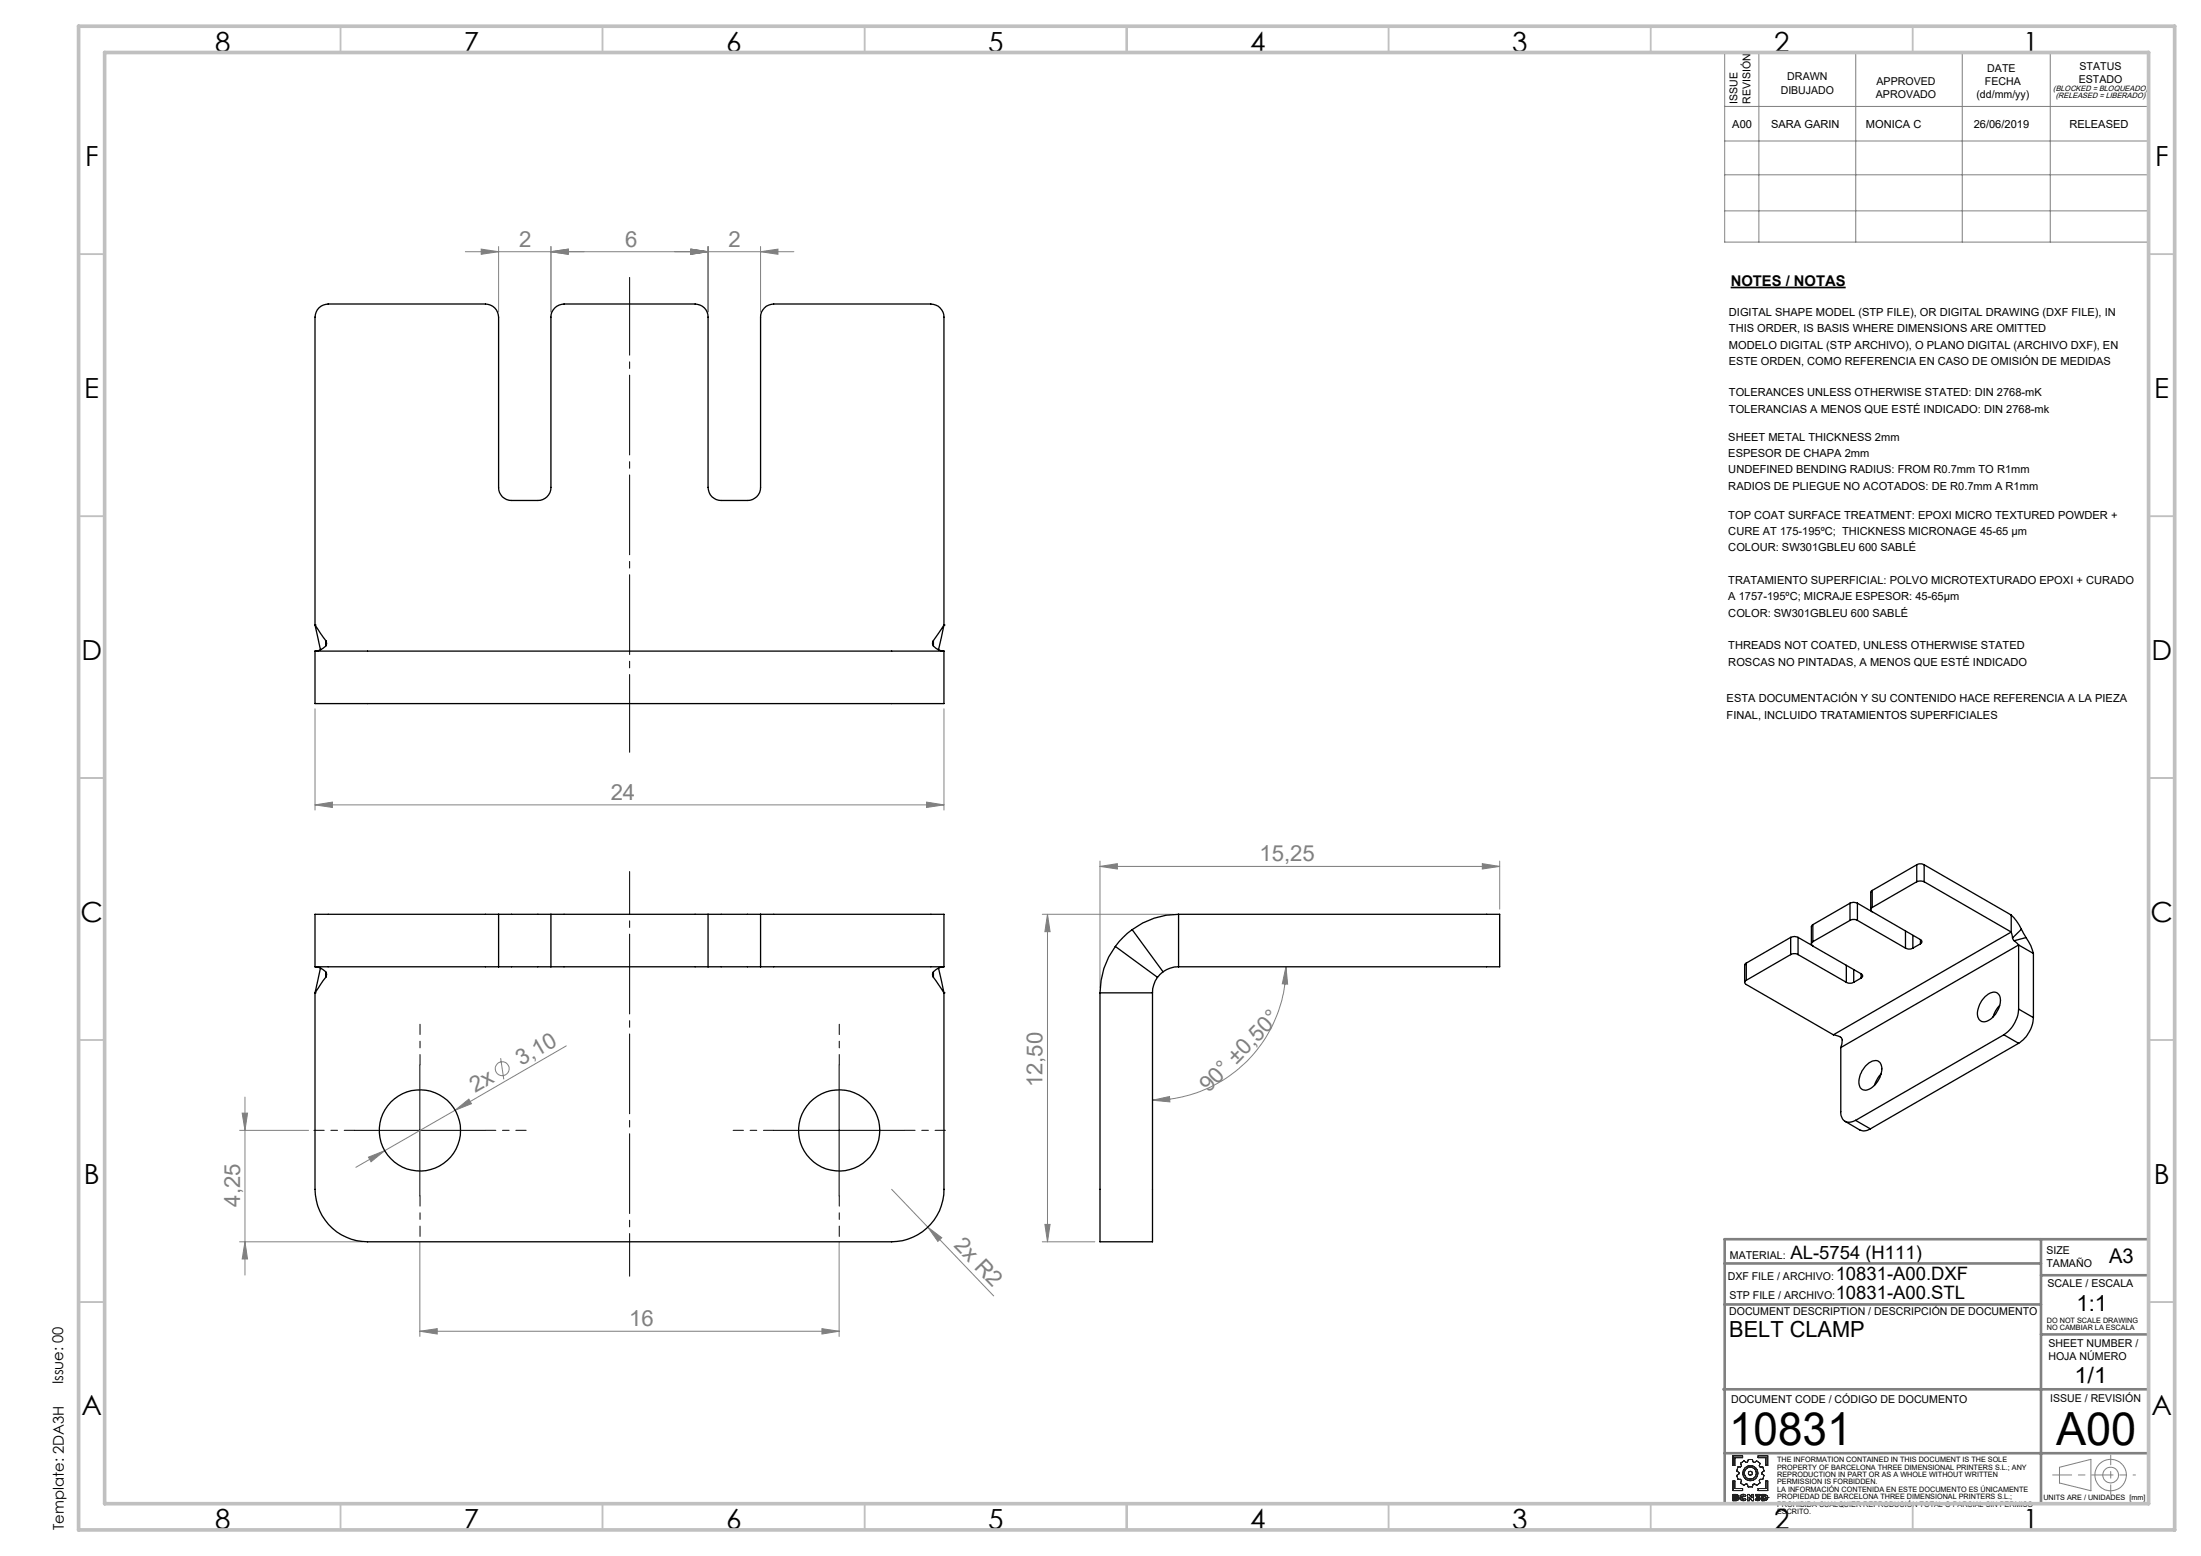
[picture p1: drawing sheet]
<svg xmlns="http://www.w3.org/2000/svg" width="420mm" height="297mm" viewBox="0 0 420 297" stroke-linecap="round" stroke-linejoin="round" font-family="sans-serif">
<path d="M330.2 54.9h22" fill="none" stroke="#000" stroke-width=".32"/>
<g fill="none" stroke="#808080" stroke-width=".19">
<path d="M329.1 10h80.9v36.2h-80.9zM335.6 10v36.2M354.1 10v36.2M374.4 10v36.2M391.2 10v36.2M329.1 20.3h80.9M329.1 26.9h80.9M329.1 33.4h80.9M91.8 47.6l3.3 .4-3.3 .5zM95.1 47.1v12.4M105.1 48l3.3-.4v.9zM105.1 47.1v12.4"/>
<path d="M131.8 47.6l3.3 .4-3.3 .5zM135.1 47.1v12.4M145.1 48l3.3-.4v.9zM145.1 47.1v12.4M151.5 48h-62.7M329.1 40.2h80.9M60.1 135.3v19.3M180.1 135.3v19.3M60.1 153.6l3.3-.5v1zM60.1 153.6h120M176.8 153.1l3.3 .5-3.3 .5zM198.9 174.5h25"/>
<path d="M199.9 174.5l.5 3.3h-1zM199.9 174.5v62.5M209.9 165.4l3.3-.6v1.1zM209.9 164.4v24.1M209.9 165.4h76.3M282.9 164.8l3.3 .6-3.3 .5zM286.2 164.4v9.1M108.1 199.6l-21.2 12.3M245.4 184.5l.3 3.4-1-.1zM245.4 184.5a25.4 25.4 0 0 1-25.5 25.5M45.7 215.8h13.2M46.2 212.5h1l-.5 3.3z"/>
<path d="M46.7 209.4v34M86.9 211.9l-19 10.9M86.9 211.9l2.6-2.1 .5 .9zM95.5 202l.6 4M219.9 210l3.3-.7v1zM45.7 237h23.4M46.7 237l.5 3.3h-1zM70.3 220.9l3.1-1.3-2.6 2.2zM80.1 237v18.1M160.1 237v18.1M170.1 227l7 7.2M177.1 234.2l2.6 2.1-.7 .7z"/>
<path d="M177.1 234.2l12.5 13.2M198.9 237h10M199.4 233.7h1l-.5 3.3zM80.1 254.1l3.3-.5v1zM80.1 254.1h80M156.8 253.6l3.3 .5-3.3 .5zM393 280.1l6-1.6v6l-6-1.4z"/>
<circle cx="95.8" cy="204" r="1.32"/>
<circle cx="402.7" cy="281.6" r="3"/>
<circle cx="402.8" cy="281.5" r="1.49"/>
</g>
<g fill="none" stroke="#191924" stroke-width=".19">
<path d="M330.7 277.9h1.8v.3h-1.5v1.5h-.3zM332.1 279.3l.7-.5 .4 .3 .3-.1 .1-.4h.8l.1 .4 .3 .1 .4-.3 .7 .5-.2 .5 .2 .2h.5l.2 .8-.4 .3v.2l.4 .3-.2 .8h-.5l-.2 .2 .1 .5-.6 .4-.4-.3-.3 .1-.1 .5h-.8l-.2-.5-.2-.1-.4 .3-.7-.4 .2-.5-.2-.2h-.5l-.2-.8 .4-.3v-.2l-.4-.3 .2-.8h.5l.2-.2zM335.5 277.9h1.8v1.8h-.3v-1.5h-1.5zM330.7 282.7h.3v1.4h1.5v.4h-1.8zM331 285.5l.4 .1-.4 .1zM331 286l.4 .1-.4 .1zM331.3 285.3l.3 .1 .1 .1M331.3 285.3h.2l.2 .2M331.3 285.3h-.6v1.2l.9-.1 .2-.3M331.4 285.6h.1M331.4 286.1h.1M331.7 285.5l-.2 .3 .3 .3"/>
<path d="M331.7 285.5h.1M331.8 286.1h.1M332 285.9l.2 .3 .4 .3 .6-.3M332 285.9l.1 .3 .2 .2a.69 .69 0 0 0 .9-.2M332 285.9h.1M332.4 285.9l.1 .2 .2 .1 .2-.2M332.4 285.9l.1 .2 .4-.1M332.4 285.9h.1M332.9 285.7l-.2-.2-.3 .1v.3M332.9 285.7l-.4-.1-.1 .3M332.9 286l.3 .2M333.2 285.5l-.5-.3-.5 .2-.2 .5"/>
<path d="M333.2 285.5a.67 .67 0 0 0-1.1 0l-.1 .4M333.2 285.5l-.3 .2M333.5 285.3h.3l.5 .6v-.6h.3v1.2h-.3l-.5-.7v.7h-.3zM335.1 286l.3 .2 .2-.1-.2 .1zM335.1 286l-.2 .2M335.5 284.1h1.5v-1.4h.3v1.8h-1.8zM335.6 286.1l-.4-.2v-.2l.3-.2h-.5v-.2h.8v.2l-.2 .2 .3 .4M335.6 286.1h.1M335.9 286.1l-.2 .3-.3 .1-.5-.3M335.9 286.1l-.2 .3-.4 .1-.4-.3M335.9 286.1h.1M336.2 285.3h.5l.5 .2 .2 .4-.3 .4-.9 .2z"/>
<path d="M336.6 285.5l.3 .1v.5h-.3zM337 285.9h.1M337.4 285.9h.1"/>
<circle cx="334" cy="281.2" r=".39"/>
<circle cx="334" cy="281.2" r="1.45"/>
<circle cx="334" cy="281.2" r="1.14"/>
</g>
<path d="M120.1 53v90.6" fill="none" stroke="#000" stroke-width=".19" stroke-dasharray="15.2 1.3 1.3 1.3" stroke-dashoffset=".4"/>
<path d="M120.1 243.6v-77.3" fill="none" stroke="#000" stroke-width=".19" stroke-dasharray="15.2 1.3 1.3 1.3" stroke-dashoffset="7.1"/>
<path d="M67.6 215.8h-7.7M80.1 203.3v-7.8M92.6 215.8h7.8M147.6 215.8h-7.7M160.1 203.3v-7.8M172.6 215.8h7.8M80.1 228.3v7.7M160.1 228.3v7.7" fill="none" stroke="#000" stroke-width=".19" stroke-dasharray="15.2 1.3 1.3 1.3" stroke-dashoffset="13.3"/>
<path d="M67.6 215.8h25M80.1 203.3v25M147.6 215.8h25M160.1 203.3v25" fill="none" stroke="#000" stroke-width=".19"/>
<path d="M391.7 281.5h11.1" fill="none" stroke="#808080" stroke-width=".19" stroke-dasharray="15.2 1.3 1.3 1.3" stroke-dashoffset="11.6"/>
<path d="M402.8 281.5h4.7" fill="none" stroke="#808080" stroke-width=".19" stroke-dasharray="15.2 1.3 1.3 1.3" stroke-dashoffset="14.8"/>
<path d="M402.8 277.8v7.4" fill="none" stroke="#808080" stroke-width=".19" stroke-dasharray="15.2 1.3 1.3 1.3" stroke-dashoffset="13.4"/>
<path d="M329.1 236.5h80.9v50.5h-80.9zM389.5 236.5v50.5M329.1 249h60.4M329.1 241.2h60.4M389.5 243.4h20.5M389.5 254.7h20.5M328.9 265.2h81.1M329.1 277.4h80.9" fill="none" stroke="#808080" stroke-width=".5"/>
<g fill="none" stroke="#c0c0c0" stroke-width=".35">
<path d="M65 5v5M115 5v5M165 5v5M215 5v5M265 5v5M315 5v5M365 5v5M15 48.5h5M410 48.5h5M15 98.5h5M410 98.5h5M15 148.5h5"/>
<path d="M410 148.5h5M15 198.5h5M410 198.5h5M15 248.5h5M410 248.5h5M65 287v5M115 287v5M165 287v5M215 287v5M265 287v5M315 287v5M365 287v5"/>
</g>
<path d="M15 5h400v287h-400zM20 10h390v277h-390z" fill="none" stroke="#c0c0c0" stroke-width=".7"/>
<g fill="#808080">
<path d="M177.1 234.2l2.6 2.1-.7 .7z"/>
<path d="M105.1 48l3.3-.4v.9zM91.8 47.6l3.3 .4-3.3 .5z"/>
<path d="M80.1 254.1l3.3-.5v1zM156.8 253.6l3.3 .5-3.3 .5zM60.1 153.6l3.3-.5v1zM176.8 153.1l3.3 .5-3.3 .5zM105.1 48l3.3-.4v.9zM131.8 47.6l3.3 .4-3.3 .5zM131.8 47.6l3.3 .4-3.3 .5zM145.1 48l3.3-.4v.9z"/>
<path d="M70.3 220.9l.5 .9 2.6-2.2zM86.9 211.9l3.1-1.2-.5-.9z"/>
<path d="M219.9 210l3.3-.7v1zM245.4 184.5l.3 3.4-1-.1z"/>
<path d="M46.2 212.5h1l-.5 3.3zM46.7 237l.5 3.3h-1z"/>
<path d="M199.9 174.5l.5 3.3h-1zM199.4 233.7h1l-.5 3.3z"/>
<path d="M209.9 165.4l3.3-.6v1.1zM282.9 164.8l3.3 .6-3.3 .5z"/>
</g>
<g fill="none" stroke="#000" stroke-width=".25">
<path d="M60.1 119.3l1.1 4.7M60.1 119.3l2.1 3M60.1 119.3v-58.8a2.53 2.53 0 0 1 2.5-2.5h30a2.53 2.53 0 0 1 2.5 2.5v32.5a2.41 2.41 0 0 0 2.5 2.5h5a2.47 2.47 0 0 0 2.5-2.5v-32.5a2.53 2.53 0 0 1 2.5-2.5h25a2.47 2.47 0 0 1 2.5 2.5v32.5a2.47 2.47 0 0 0 2.5 2.5h5a2.47 2.47 0 0 0 2.5-2.5v-32.5a2.53 2.53 0 0 1 2.5-2.5h30a2.53 2.53 0 0 1 2.5 2.5v58.8M60.1 119.3h.1M180.1 119.3l-1 4.7M180.1 119.3l-2 3M180.1 119.3h.1M60.1 124.3h120M60.1 124.3v10h120v-10M62.2 122.3a.88 .88 0 0 1 0 1 3.1 3.1 0 0 1-2.1 1M62.2 122.3v.9M178.1 122.3a.88 .88 0 0 0 0 1 2.97 2.97 0 0 0 2 1"/>
<path d="M178.1 122.3v.9M95.1 174.5h-35v10M95.1 174.5h10M95.1 174.5v10M105.1 174.5h30M105.1 174.5v10M135.1 174.5h10M135.1 174.5v10M145.1 174.5h35v10M145.1 174.5v10M216 177.4a14.8 14.8 0 0 0-3.2 3.3M216 177.4l5.9 8.1"/>
<path d="M224.9 174.5a14.7 14.7 0 0 0-8.9 2.9M224.9 174.5h61.3v10h-61.3M224.9 174.5v10M341.7 178.9a1.5 1.5 0 0 1 1.4 0M341.7 178.9v3.3M341.7 178.9l-8.5 4.9M343.1 178.9v3.3M343.1 178.9l2.8 1.6M345.9 179.7a.46 .46 0 0 0-.2 .5 .46 .46 0 0 0 .2 .4M345.9 176.5l-.2 .4v3.3M345.9 176.5v3.2M353 175.7a1.5 1.5 0 0 1 1.4 0"/>
<path d="M353 172.4a1.5 1.5 0 0 1 1.4 0M353 175.7l-7.1 4M353 172.4v3.3M353 172.4l-7.1 4.1M354.4 175.7l9.2 5.3M354.4 172.4v3.3M354.4 172.4l2.8 1.6M357.3 173.2a.43 .43 0 0 0-.3 .4 .43 .43 0 0 0 .3 .4l9.2 5.3M357.3 170l-.3 .2v3.4M357.3 170v3.2M363.6 177.7v3.3M365 178.5v2.5"/>
<path d="M365.8 168.3l.5-.1 .9 .1M365.8 165.1a1.5 1.5 0 0 1 1.4 0M365.8 168.3l-8.5 4.9M365.8 165.1v3.2M365.8 165.1l-8.5 4.9M366.5 179.3a.43 .43 0 0 1 .2 .5 .43 .43 0 0 1-.2 .4M366.5 179.3v.9M367.2 168.3l16.6 9.6M367.2 165.1v3.2M367.2 165.1l16.6 9.6M383.8 177.9l.2 1.1M383.8 174.7a9 9 0 0 1 1.9 2.7"/>
<path d="M383.8 177.9l-34 19.6M383.8 174.7v3.2M384 179l.4 .6M384.4 179.6l.8 .8M385.7 177.4l.9 1.6M385.7 177.4l-1.7 1.6M386.6 179a8 8 0 0 1 1.4 3M386.6 179l-2.2 .6M60.1 189.5h.1M60.1 184.5h35M60.1 184.5a2.42 2.42 0 0 1 2.2 1.5l-.1 .5M60.1 189.5v37.5a10 10 0 0 0 10 10h100a10 10 0 0 0 10-10v-37.5"/>
<path d="M61.2 184.8l-1.1 4.7M62.2 186.5l-2.1 3M62.2 185.6v.9M95.1 184.5h10M105.1 184.5h30M135.1 184.5h10M145.1 184.5h35M178.1 186.5l2 3M178.1 185.6v.9M179.1 184.8l1 4.7M180.1 184.5a2.31 2.31 0 0 0-2.2 1.5l.2 .5M180.1 189.5h.1"/>
<path d="M209.9 189.5v47.5h10v-47.5M209.9 189.5h10M212.8 180.7a14.7 14.7 0 0 0-2.9 8.8M212.8 180.7l8.1 5.8M220.9 186.5a5.2 5.2 0 0 0-1 3M221.9 185.5l-1 1M224.9 184.5a5.2 5.2 0 0 0-3 1M333.2 187.1a.42 .42 0 0 0-.3 .4 .42 .42 0 0 0 .3 .4l16.6 9.6M333.2 183.8l-.3 .5v3.2M333.2 183.8v3.3M341.7 182.2a1.5 1.5 0 0 1 1.4 0M341.7 182.2l-8.5 4.9"/>
<path d="M343.1 182.2l9.2 5.3M345.9 180.6l9.2 5.3M349.8 197.5l.8 .2a1.07 1.07 0 0 1 .9 1.5l-.2 .8M351.3 200v12.2a1.73 1.73 0 0 0 .8 1.8 1.73 1.73 0 0 0 2-.1M352.3 187.5a1.5 1.5 0 0 0 1.4 0M352.3 184.3v3.2M353.7 185.1v2.4M355.1 185.9a.43 .43 0 0 1 .3 .4 .43 .43 0 0 1-.3 .4M355.1 186.7l-1.4 .8M355.1 185.9v.8M363.6 181a1.5 1.5 0 0 0 1.4 0M366.5 180.2l-1.5 .8"/>
<path d="M378.8 190.2a1.82 1.82 0 0 1 2.6-.4 3.5 3.5 0 0 1-.8 4 2.02 2.02 0 0 1-2.8 .9 2.9 2.9 0 0 1 .2-3.4zM381.6 191.9a5.6 5.6 0 0 0-1.3 2.2M382.4 197.5l-28.3 16.4M382.4 197.5l2.8 1.6M385.2 192.6a6.4 6.4 0 0 1-2.8 4.9M385.2 180.4l-33.9 19.6M385.2 180.4v12.2M385.2 192.6l2.8 1.6M385.2 180.4l2.8 1.6M385.2 199.1l-28.3 16.4M388 194.2a6.4 6.4 0 0 1-2.8 4.9M388 182v12.2"/>
<path d="M352.1 214l2.8 1.7a2.01 2.01 0 0 0 2-.2M354.1 213.9l2.8 1.6M356 203.5a2.08 2.08 0 0 1 2.6-.8 2.74 2.74 0 0 1 0 3.2 3.2 3.2 0 0 1-3.1 2.1 1.96 1.96 0 0 1-.6-2.6l.4-1zM359 205l-.6 .7-.7 1.5"/>
<circle cx="80.1" cy="215.8" r="7.7"/>
<circle cx="160.1" cy="215.8" r="7.7"/>
</g>
<g font-size="8.7">
<text x="330" y="275.9">10831</text>
<text x="392.3" y="275.9">A00</text>
</g>
<g font-size="5.3">
<text x="41" y="9.9">8</text>
<text x="88.5" y="9.9">7</text>
<text x="138.5" y="9.9">6</text>
<text x="188.5" y="9.9">5</text>
<text x="238.5" y="9.9">4</text>
<text x="288.5" y="9.9">3</text>
<text x="338.5" y="9.9">2</text>
<text x="386" y="9.9">1</text>
<text x="16.2" y="31.7">F</text>
<text x="411.2" y="31.7">F</text>
<text x="16.1" y="75.9">E</text>
<text x="411.1" y="75.9">E</text>
<text x="15.5" y="125.9">D</text>
<text x="410.5" y="125.9">D</text>
<text x="15.4" y="175.9">C</text>
<text x="410.4" y="175.9">C</text>
<text x="16" y="225.9">B</text>
<text x="411" y="225.9">B</text>
<text x="15.5" y="270.2">A</text>
<text x="410.5" y="270.2">A</text>
<text x="41" y="291.9">8</text>
<text x="88.5" y="291.9">7</text>
<text x="138.5" y="291.9">6</text>
<text x="188.5" y="291.9">5</text>
<text x="238.5" y="291.9">4</text>
<text x="288.5" y="291.9">3</text>
<text x="338.5" y="291.9">2</text>
<text x="386" y="291.9">1</text>
</g>
<g font-size="4.2" fill="#808080">
<text x="99.1" y="47.1">2</text>
<text x="119.3" y="47.1">6</text>
<text x="139" y="47.1">2</text>
<text x="116.5" y="152.7">24</text>
<text x="240.3" y="164.4">15,25</text>
<text x="99.5" y="203.5" transform="rotate(-30 99.5 203.5)">3,10</text>
<text x="90.7" y="208.6" transform="rotate(-30 90.7 208.6)">2x</text>
<text x="199" y="207.5" transform="rotate(-90 199 207.5)">12,50</text>
<text x="230.6" y="208.7" transform="rotate(-46 230.6 208.7)">90° ±0,50°</text>
<text x="45.8" y="230.3" transform="rotate(-90 45.8 230.3)">4,25</text>
<text x="181.9" y="237.9" transform="rotate(46 181.9 237.9)">2x R2</text>
<text x="120.1" y="253.1">16</text>
</g>
<g font-size="4.2">
<text x="396.2" y="250.3">1:1</text>
<text x="330" y="255.2">BELT CLAMP</text>
<text x="395.8" y="264">1/1</text>
</g>
<text font-size="3.9" x="402.5" y="241.1">A3</text>
<g font-size="3.5">
<text x="341.7" y="240.4">AL-5754 (H111)</text>
<text x="350.3" y="244.3">10831-A00.DXF</text>
<text x="350.3" y="247.9">10831-A00.STL</text>
</g>
<g font-size="2.8">
<text x="330.2" y="54.6">NOTES / NOTAS</text>
<text x="12.1" y="264.2" transform="rotate(-90 12.1 264.2)">Issue: 00</text>
<text x="12.2" y="292" transform="rotate(-90 12.2 292)">Template: 2DA3H</text>
</g>
<g font-size="2.1">
<text x="339.8" y="17.9">DIBUJADO</text>
<text x="341.1" y="15.4">DRAWN</text>
<text x="358.1" y="16.3">APPROVED</text>
<text x="378.8" y="16.3">FECHA</text>
<text x="379.2" y="13.8">DATE</text>
<text x="396.7" y="15.8">ESTADO</text>
<text x="396.8" y="13.3">STATUS</text>
<text x="331.5" y="19.8" transform="rotate(-90 331.5 19.8)">ISSUE</text>
<text x="334" y="19.8" transform="rotate(-90 334 19.8)">REVISIÓN</text>
<text x="357.9" y="18.8">APROVADO</text>
<text x="377.1" y="18.8">(dd/mm/yy)</text>
<text x="330.6" y="24.3">A00</text>
<text x="338" y="24.3">SARA GARIN</text>
<text x="356.1" y="24.3">MONICA C</text>
<text x="376.6" y="24.3">26/06/2019</text>
<text x="394.9" y="24.3">RELEASED</text>
<text x="329.9" y="60.3">DIGITAL SHAPE MODEL (STP FILE), OR DIGITAL DRAWING (DXF FILE), IN</text>
<text x="329.9" y="63.4">THIS ORDER, IS BASIS WHERE DIMENSIONS ARE OMITTED</text>
<text x="329.9" y="66.5">MODELO DIGITAL (STP ARCHIVO), O PLANO DIGITAL (ARCHIVO DXF), EN</text>
<text x="329.9" y="69.6">ESTE ORDEN, COMO REFERENCIA EN CASO DE OMISIÓN DE MEDIDAS</text>
<text x="329.9" y="75.6">TOLERANCES UNLESS OTHERWISE STATED: DIN 2768-mK</text>
<text x="329.9" y="78.8">TOLERANCIAS A MENOS QUE ESTÉ INDICADO: DIN 2768-mk</text>
<text x="329.8" y="84.1">SHEET METAL THICKNESS 2mm</text>
<text x="329.8" y="87.2">ESPESOR DE CHAPA 2mm</text>
<text x="329.8" y="90.3">UNDEFINED BENDING RADIUS: FROM R0.7mm TO R1mm</text>
<text x="329.8" y="93.4">RADIOS DE PLIEGUE NO ACOTADOS: DE R0.7mm A R1mm</text>
<text x="329.8" y="99">TOP COAT SURFACE TREATMENT: EPOXI MICRO TEXTURED POWDER +</text>
<text x="329.8" y="102.2">CURE AT 175-195ºC; THICKNESS MICRONAGE 45-65 µm</text>
<text x="329.8" y="105.3">COLOUR: SW301GBLEU 600 SABLÉ</text>
<text x="329.8" y="111.5">TRATAMIENTO SUPERFICIAL: POLVO MICROTEXTURADO EPOXI + CURADO</text>
<text x="329.8" y="114.6">A 1757-195ºC; MICRAJE ESPESOR: 45-65µm</text>
<text x="329.8" y="117.7">COLOR: SW301GBLEU 600 SABLÉ</text>
<text x="329.8" y="124">THREADS NOT COATED, UNLESS OTHERWISE STATED</text>
<text x="329.8" y="127.1">ROSCAS NO PINTADAS, A MENOS QUE ESTÉ INDICADO</text>
<text x="329.5" y="133.9">ESTA DOCUMENTACIÓN Y SU CONTENIDO HACE REFERENCIA A LA PIEZA</text>
<text x="329.5" y="137.2">FINAL, INCLUIDO TRATAMIENTOS SUPERFICIALES</text>
<text x="390.5" y="239.4">SIZE</text>
<text x="329.7" y="244.3">DXF FILE / ARCHIVO:</text>
<text x="330.1" y="240.4">MATERIAL:</text>
<text x="390.5" y="241.9">TAMAÑO</text>
<text x="390.7" y="245.6">SCALE / ESCALA</text>
<text x="330" y="251">DOCUMENT DESCRIPTION / DESCRIPCIÓN DE DOCUMENTO</text>
<text x="330" y="247.9">STP FILE / ARCHIVO:</text>
<text x="390.9" y="257.1">SHEET NUMBER /</text>
<text x="390.9" y="259.6">HOJA NÚMERO</text>
<text x="330.3" y="267.7">DOCUMENT CODE / CÓDIGO DE DOCUMENTO</text>
<text x="391.2" y="267.5">ISSUE / REVISIÓN</text>
</g>
<g font-size="1.5">
<text x="391.8" y="17.4">(BLOCKED = BLOQUEADO)</text>
<text x="392.3" y="18.8">(RELEASED = LIBERADO)</text>
</g>
<g font-size="1.4">
<text x="390.6" y="252.5">DO NOT SCALE DRAWING</text>
<text x="390.6" y="253.9">NO CAMBIAR LA ESCALA</text>
<text x="339.1" y="279.1">THE INFORMATION CONTAINED IN THIS DOCUMENT IS THE SOLE</text>
<text x="339.1" y="280.5">PROPERTY OF BARCELONA THREE DIMENSIONAL PRINTERS S.L.; ANY</text>
<text x="339.1" y="281.9">REPRODUCTION IN PART OR AS A WHOLE WITHOUT WRITTEN</text>
<text x="339.1" y="283.3">PERMISSION IS FORBIDDEN.</text>
<text x="339.1" y="284.7">LA INFORMACIÓN CONTENIDA EN ESTE DOCUMENTO ES ÚNICAMENTE</text>
<text x="339.1" y="286.1">PROPIEDAD DE BARCELONA THREE DIMENSIONAL PRINTERS S.L.;</text>
<text x="339.1" y="287.6">PROHIBIDA CUALQUIER REPRODUCIÓN TOTAL O PARCIAL SIN PERMISO</text>
<text x="389.9" y="286.3">UNITS ARE / UNIDADES [mm]</text>
<text x="339.1" y="289">ESCRITO.</text>
</g>
</svg>
